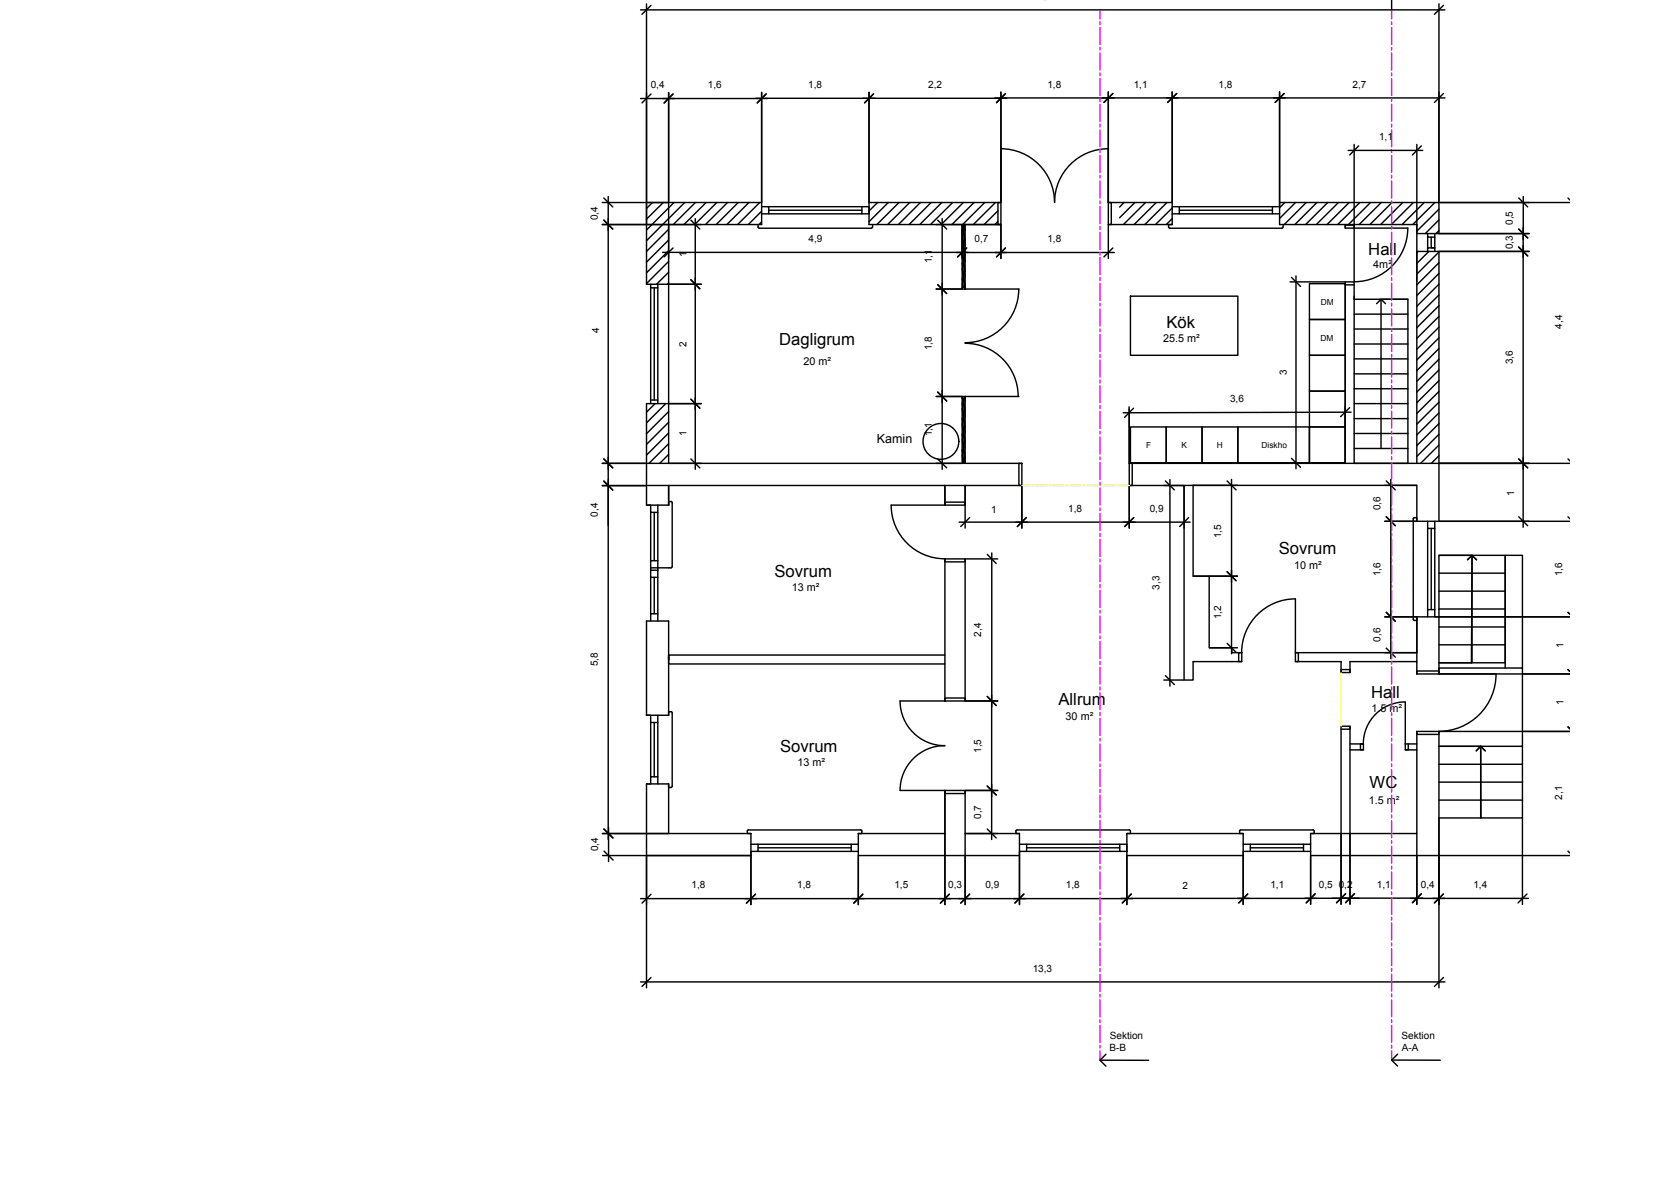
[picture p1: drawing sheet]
<svg xmlns="http://www.w3.org/2000/svg" width="297mm" height="210mm" viewBox="0 0 297 210" stroke-linecap="round" stroke-linejoin="round" font-family="sans-serif">
<g fill="none" stroke="#000" stroke-width=".25">
<path d="M247.7 -.1v1.8M114 17.5h22.6M114 1.8h143.2M115.1 .7v35.3M115.9 16.7l-1.6 1.6M115.9 1l-1.6 1.5M119 16.4v23.5M119.8 16.7l-1.6 1.6M134.5 17.5h44.7M135.6 16.4v19.6M136.4 16.7l-1.6 1.6M154.7 16.4v19.6"/>
<path d="M155.5 16.7l-1.6 1.6M177.1 17.4h80.1M178.1 16.4v19.6M178.9 16.7l-1.5 1.6M178.9 16.6l-1.5 1.6M197.3 16.4v23.5M198.1 16.6l-1.6 1.6M208.6 16.4v19.6M209.4 16.6l-1.6 1.6M227.7 16.4v19.6M228.5 16.6l-1.6 1.6M256.1 .7v35.3"/>
<path d="M256.9 16.6l-1.6 1.6M256.9 1l-1.6 1.5M107.2 36h28.4v3.9h-16.6v42.5M107.2 39.9h11.7M107.5 39.2l1.6 1.5M107.5 35.2l1.6 1.6M108.2 35v48.5M115.1 36v14.6h3.9M116.1 36l-1 1.1M118 36l-2.9 3M120 36l-4.9 4.9M121.9 36l-6.8 6.8"/>
<path d="M123 39.2l1.5 1.5M123.7 38.9v44.6M123.8 36l-4 3.9M125.7 36l-4 3.9M127.6 36l-4 3.9M129.5 36l-3.9 3.9M131.4 36l-3.9 3.9M133.3 36l-3.9 3.9M134.9 39.9v.5l.2 .2h20M135.2 36l-3.9 3.9M135.6 36.8h19.1v1.2h-19.1M135.6 37.6l-2.4 2.3"/>
<path d="M135.6 39.5l-.5 .4M136.8 36.8v1.2M136.8 37.4h16.6M153.4 36.8v1.2M154.7 36h23.4h-.5v3.9h.5h-23.4zM155.3 39.9v.5l-.2 .2M156.2 36l-1.5 1.5M158.1 36l-3.4 3.4M160 36l-3.9 3.9M161.9 36l-3.9 3.9M163.8 36l-3.9 3.9M165.7 36l-3.9 3.9"/>
<path d="M166.9 39.2l1.6 1.5M167.6 36l-3.9 3.9M167.7 38.9v44.6M169.5 36l-3.9 3.9M171.3 39.9l.5 3.9M171.4 39.9l.4 2.9M171.5 36l-4 3.9M171.6 39.9l.2 1.1M173.4 36l-4 3.9M175.3 36l-4 3.9M177.2 36l-4 3.9M177.6 37.5l-2.4 2.4"/>
<path d="M177.6 39.4l-.5 .5M178.1 26.5a9.6 9.6 0 0 1 9.6 9.5 9.6 9.6 0 0 1 9.5-9.5M178.1 36v3.9l-6.3 .1M197.3 36h11.3v3.9h-11.3h.5v-3.9zM200 36l-.7 .8M202 36l-2.7 2.7M203.9 36l-4 3.9M205.8 36l-4 3.9M207.7 36l-3.9 3.9M208 39.9v.5l.2 .2h20l.2-.2v-.5M208.6 36.8h1.3v1.2h-1.3M208.6 37l-2.9 2.9"/>
<path d="M208.6 38.9l-1 1M209.9 36.8h16.6M209.9 37.4h16.6M209.9 38h16.6M227.7 36.8h-1.2v1.2h1.2M228.7 36l-1 1M230.6 36l-2.9 2.9M232.5 36l-3.9 3.9M234.4 36l-3.9 3.9M236.3 36l-3.9 3.9M238.2 36l-3.9 3.9M239.4 39.9v.7h1.6v-.7"/>
<path d="M239.9 26.8h13.3M240.1 36l-3.9 3.9M241 25.7v24.4M241.8 26l-1.6 1.6M242 36l-3.9 3.9M243.9 36l-3.9 3.9M245.8 36l-3.9 3.9M247.7 36l-3.9 3.9M249.6 36l-3.9 3.9M251.5 36l-3.9 3.9M252.2 39.9h-24.5v-3.9h28.4v5.6h-3.9M252.2 25.7v56.7"/>
<path d="M253 26l-1.6 1.6M253.5 36l-4 3.9M255.4 36l-4 3.9M256.1 37.2l-3.9 3.9M256.1 39.1l-2.4 2.5M256.2 36h23.2M270.3 35.2l1.6 1.6M271.1 35v58.8M279.1 35.2l.3 .4M115.8 51.2v20.6M115.8 50.6v.6h1.3v-.6M116.4 51.2v20"/>
<path d="M117.1 51.2v20M117.9 44.9h80.4M119 40.8l-3.9 3.9M119 42.7l-3.9 3.9M119 44.6l-3.9 3.9M119 46.5l-3.9 3.9M119 48.4l-2.2 2.2M119 50.3l-.3 .3M119.1 50.6h5.7M119.8 44.1l-1.6 1.6M123 49.8l1.5 1.6M166.6 51.4h4.6"/>
<path d="M166.9 50.6l1.6 1.6M171.2 51.4v-11.5h.6v11.5M171.2 51.1h.6v.3h-.6zM171.2 49.5l.2 1.6M171.2 46.8l.6 4.3M171.2 44l.6 4.3M171.2 41.2l.6 4.4M171.2 50.5l.1 .6M171.2 47.7l.5 3.4M171.2 45l.6 4.3M171.2 42.2l.6 4.3M171.2 40v6"/>
<path d="M171.8 51.4h9.5M172 44.1l-1.6 1.6M178.1 40v6M178.9 44.1l-1.5 1.6M181.3 51.4a9.6 9.6 0 0 1-9.5 9.6M197.3 40v6M198.1 44.1l-1.6 1.6M201.2 52.7h19.1v10.5h-19.1zM229.6 50.1h9.8M229.8 49.3l1.7 1.6M230.7 49.1v34.3M233 56.8h6.4v6.4h-6.4z"/>
<path d="M233 50.5h6.4v6.3h-6.4zM239.4 50.7h1.6M241 52.7v.5h9.6v29.2h-9.6v-32.3h-1.6v32.3M241 40h-1.6v.6M241 58.5h9.6M241 55.9h9.6M241 40.6h9.6M245 54l.8-.8 .8 .8M250.5 40.6a9.6 9.6 0 0 1-9.5 9.5M250.6 53.2h-4.8v26.6M252.2 44.7h3.9v37.7M252.4 44.7l-.2 .3"/>
<path d="M254.1 44.7v-.6h1.3v.6M254.1 41.6v.6h1.3v-.6M254.1 42.2v1.9M254.3 44.7l-2.1 2.2M254.7 42.2v1.9h.7v-1.9M256.1 41l-.5 .6M256.1 44.8l-3.9 4M256.1 46.7l-3.9 4M256.1 48.6l-3.9 4M256.1 50.5l-3.9 4M256.1 52.5l-3.9 3.9M256.1 54.4l-3.9 3.9"/>
<path d="M256.1 56.3l-3.9 3.9M256.1 58.2l-3.9 3.9M256.2 44.7h15.9M256.2 41.6h16M270.3 43.9l1.6 1.6M270.3 40.7l1.6 1.6M115.8 71.2h1.3v.6M116.6 71.8l-1.5 1.5M118.5 71.8l-3.4 3.4M119 71.8h-3.9v10.6M119 73.2l-3.9 4M119 75.1l-3.9 4"/>
<path d="M119 77l-3.9 4M119 78.9l-3.5 3.5M119.1 71.8h5.7M123 71l1.5 1.6M166.6 70.5h4.6M166.9 69.7l1.6 1.6M171.2 70.5h.6v.3h-.6zM171.2 79.9l.3 2.5M171.2 77.2l.6 4.3M171.2 74.4l.6 4.3M171.2 71.6l.6 4.4M171.2 75.4l.6 4.3"/>
<path d="M171.2 72.6l.6 4.4M171.2 70.5v11.9M171.4 70.8l.4 3.4M171.5 70.8l.3 2.4M171.7 70.8l.1 .6M171.8 61.1a9.5 9.5 0 0 1 9.4 9.4M171.8 70.5h9.5M171.8 70.5v11.9l-.6-4.2M201 72.4v10M201 72.8v9.6M201.2 75.9h6.4v6.4h-6.4zM201.7 72.6l-1.5 1.6"/>
<path d="M207.6 75.9h6.3v6.4h-6.3zM213.9 75.9h6.4v6.4h-6.4zM220.3 75.9h12.7v6.4h-12.7zM233 75.9h6.4v6.4h-6.4zM233 69.6h6.4v6.3h-6.4zM233 63.2h6.4v6.4h-6.4zM239.4 72.3v10M240.2 72.5l-1.6 1.6M240.5 73.3l-40.6 .1M241 79.8h9.6M241 77.1h9.6M241 74.5h9.6"/>
<path d="M241 71.8h9.6M241 69.2h9.6M241 66.5h9.6M241 63.8h9.6M241 61.2h9.6M256.1 60.1l-3.9 3.9M256.1 62l-3.9 3.9M256.1 63.9l-3.9 3.9M256.1 65.8l-3.9 3.9M256.1 67.7l-3.9 3.9M256.1 69.6l-3.9 4M256.1 71.5l-3.9 4"/>
<path d="M256.1 73.4l-3.9 4M256.1 75.4l-3.9 3.9M256.1 77.3l-3.9 3.9M256.1 79.2l-3.3 3.2M107.2 86.4h11.7M107.2 86.4h7.8M107.2 82.4h7.8M107.5 85.6l1.6 1.6M107.5 81.6l1.6 1.6M107.5 85.6l1.6 1.5M108.2 81.4v12.1M108.2 85.3v64"/>
<path d="M115.1 89.9h.7v1.2h1.3v-1.2M115.1 89.9h3.9M115.8 91.1v8.6M116.4 91.1v8.6M117.1 91.1v8.6M119 89.9v-.7l.6 .1v11.5l-.2 .2h-3.6M119 80.8l-1.6 1.6M119.1 82.4h5.7M123 81.6l1.5 1.6M166.6 82.4h4.6M166.9 81.6l1.6 1.6M168.2 99.4h3.6v.5h-3.6z"/>
<path d="M168.2 89.3h3.6v.6h-3.6zM168.2 89.9l-9.6-.1a9.6 9.6 0 0 0 9.6 9.6M168.2 86.4v3.5M168.2 99.4v25.3M170.7 92.9h41.1M171.2 80.9l.2 1.5M171.8 86.4v7.5M171.8 99.4v25.3M171.8 99.4h5.8M172.6 92.1l-1.6 1.6M175.7 98.6l1.6 1.6M176.5 98.4v50.9"/>
<path d="M181.3 82.4h.6v4h-.6zM181.9 82.4h-66.8v7.5M181.9 86.4h-62.9v3.5M181.9 86.4v7.5M182.6 92.1l-1.5 1.6M201 86.4h9.7v34.6h1.6v-3.3h8.7M201 82.4h55.1v10.3h-3.9M201 82.4v4h.5v-4M201 86.4v7.5M201.8 92.1l-1.6 1.6M207.1 86.4h3.6M207.4 85.6l1.6 1.5"/>
<path d="M208.2 85.3v36.7M210.7 86.4v7.5M211.5 92.1l-1.5 1.6M212.3 86.3v16.2h2.9v12.7h4v.9h1.8M212.3 86.3h39.9v6.4M212.3 86.3l-1.6 .1M218.4 85.6l1.6 1.5M219.2 85.3v31M229.6 82.3h9.8M229.8 81.5l1.7 1.6M246.5 92.7h5.6M246.7 85.6l1.6 1.5"/>
<path d="M246.7 91.9l1.6 1.6M247.5 85.3v31.9M251.5 92.3v17.9M251.7 92.1l-.2 .2M251.7 92.1h.5v.6M254.1 92.7v1.3h1.3v-1.3M254.1 94v14.4M254.7 94v14.4M255.4 94v14.4M256.1 98.8h5.9v19.1h-5.9h11.8v-19.1h-11.8v10.9M256.1 81.1l-1.4 1.3M256.2 82.4h23.2"/>
<path d="M256.2 92.7h23.2M261.2 99.6l.8-.8 .8 .8M262 98.8l-.1 19.1M270.3 81.6l1.6 1.6M270.3 91.9l1.6 1.6M279.1 91.9l.3 .4M279.1 81.6l.3 .4M115.8 101v-1.3h1.3v1.7M115.8 101.4v1.3h1.3v-1.3M115.8 110.5v-1.3h1.3v1.3M115.8 101.4h1.3M115.8 101v.4"/>
<path d="M115.8 102.7v6.5M116.4 102.7v6.5M117.1 102.7v6.5M119 117.3v.8h49.2M168.2 116.5h-49.2v.8v-.4M212.4 102.5h7.8M215.3 115.2h4.9M218.4 114.4l1.6 1.6M218.4 101.7l1.6 1.6M220.5 116.1h.5v1.6h-.5zM230.5 106.5a9.6 9.6 0 0 0-9.5 9.6M230.5 116.1h.6v1.6h-.6z"/>
<path d="M230.5 117.7h8.2v1.9M230.5 116.1h21.7M230.5 106.5v9.6M238.7 119.1h1.6v.5h-1.6zM240.3 119.6v-1.9h11.9v2.2M246.5 109.7h5.6M246.7 108.9l1.6 1.6M246.7 115.3l1.6 1.6M252.2 109.7v.7h-.5l-.2-.3M252.2 119.9v-.5h3.9v.5M252.2 109.7v8M252.2 119.9h27.2"/>
<path d="M252.2 109.7h3.9M254.1 109.7v-1.3h1.3v1.3h.7M256.1 119.9v-1.1h14.9v14h-14.9h7.4M256.1 109.7v10.2M256.1 102h11.8M256.1 105.2h11.8M256.1 108.3h11.8M256.1 111.5h11.8M256.1 114.7h11.8M256.2 109.7h23.2M266.3 119.9a10.2 10.2 0 0 1-10.2 10.2M267.9 118.8v-20h3.1v20"/>
<path d="M279.1 108.9l.3 .4M279.1 119.1l.3 .3M115.1 139.4v12.8h18.5M115.1 139.4h.7v-1.2h1.3v1.2M115.1 127.2h.7v1.3h1.3v-1.3M115.1 127.2v-16.7h3.9v16.7M115.1 127.2h3.9M115.1 139.4h3.9M115.8 128.5v9.7M116.4 128.5v9.7M117.1 128.5v9.7M119 139.4v.7h.4l.2-.2"/>
<path d="M119 127.2v-.6h.6v13.3M119 139.4v8.9h14.6M168.2 124.7h-8a7.9 7.9 0 0 0 8 7.9 8 8 0 0 0-8 8h8v7.7M168.2 124.2h3.6v.5h-3.6zM171.8 124.7h5.8M175.7 123.9l1.6 1.6M175.7 139.8l1.6 1.6M207.1 121h3.6M207.4 120.2l1.6 1.6M238.7 129.7h1.6v-.5h-1.6v19.1M240.3 129.2v19.1M240.3 133.4h2.4"/>
<path d="M240.3 132.3h2.4M242.1 132.3h.6v1.1h-.6zM250.1 124.9a7.5 7.5 0 0 0-7.5 7.4M250.1 132.3v1.1h.5v-1.1M250.1 133.4h2.1M250.1 132.3h2.1M250.1 124.9v7.4M252.2 130.1v18.2h-11.9M252.2 130.1v.5h3.9v-.5M252.2 130.1h3.9M256.1 130.1v22.1h-22.8v-3.9M256.1 139.1h14.9"/>
<path d="M256.1 136h14.9M256.2 130.1h23.2M262.7 133.6l.8-.8 .8 .8M263.5 132.8v12.7M263.5 132.8l.1 12.7M271 132.8v12.7h-14.9M279.1 129.3l.3 .3M107.2 148.3h11.7M107.3 152.2h26.3M107.5 147.5l1.6 1.6M107.5 151.4l1.6 1.6M108.3 147.2v6.1"/>
<path d="M114 159.9h87.6M115.1 152.3v23.4M115.9 159.1l-1.6 1.6M133.6 150.2h1.3v1.2h-1.3v.8M133.6 148.3h-.6l.1-.6h20.2l.1 .6h-.6M133.6 148.3v3.9M133.6 152.3v8.6M134.5 159.1l-1.7 1.6M134.9 151.4h16.6M134.9 150.2h16.6M134.9 150.8h16.6M152.8 150.2h-1.3v1.2h1.3"/>
<path d="M152.8 148.3h15.4M152.8 148.3v3.9h28.6M152.8 152.3v8.6M153.6 159.1l-1.6 1.6M168.2 140.6h3.6v.6h-3.6zM168.2 140.6v7.7M168.2 148.3v12.6M169 159.1l-1.6 1.6M171.8 140.6v7.7h9.6M171.8 148.3v12.6M171.8 140.6h5.8M175.7 147.5l1.6 1.6"/>
<path d="M180.8 147.8l.2-.2 20.1 .1 .1 .6h-.6M180.8 147.8v.5h.6M181.4 150.2h1.3v1.2h-1.3v.8M181.4 148.3v3.9M181.4 152.3v8.6M182.2 159l-1.6 1.6M182.7 151.4h16.6M182.7 150.2h16.6M182.7 150.8h16.6M199.3 150.2h1.3v1.2h-1.3zM199.5 159.8h34.8M200.6 148.3h20.7"/>
<path d="M200.6 148.3v3.9h20.7M200.6 152.3v8.6M201.3 159l-1.6 1.6M221.3 150.2h1.2v1.2h-1.2v.8M221.3 148.3h-.7l.1-.6h13.1l.1 .6h-.6M221.3 148.3v3.9M221.3 152.3v8.6M222.1 159l-1.6 1.6M222.5 151.4h9.5M222.5 150.2h9.5M222.5 150.8h9.5M233.3 150.2h-1.3v1.2h1.3"/>
<path d="M233.3 148.3h7M233.3 152.3v8.6M234.1 159l-1.6 1.6M237.1 159.8h4.8M238.7 148.3v12.5M239.5 159l-1.6 1.6M240.3 148.3v12.5M251.1 159.8h20.9M252.2 148.3v12.6M253 159l-1.6 1.5M253 159l-1.6 1.6M253.2 159.8h-21"/>
<path d="M256.1 145.6v30.1M256.1 142.3h14.9M256.2 152.2h23.2M256.9 159l-1.6 1.6M271 145.6v15.3M271.8 159l-1.6 1.6M279.1 151.4l.3 .3M114 174.7h143.2M115.9 173.9l-1.6 1.6M171 160.6l1.6-1.5-1.6 1.6M239.5 160.5l1.6-1.5-1.6 1.6M256.9 173.9l-1.6 1.6"/>
<path d="M195.8 188.6h8.6M196.8 187.5l-1 1.1 1 1.1M247.7 188.6h8.6M248.8 187.5l-1.1 1.1 1 1"/>
<circle cx="167.5" cy="78.5" r="3.2"/>
</g>
<g fill="none" stroke="#ff0" stroke-width=".25">
<path d="M181.9 86.4h1.4M183.7 86.4h.3M184.3 86.4h2.1M186.7 86.4h.3M187.4 86.4h2M189.7 86.4h.4M190.4 86.4h2M192.8 86.4h.3M193.4 86.4h2.1M195.8 86.4h.3M196.5 86.4h2M198.8 86.4h.4"/>
<path d="M199.5 86.4h1.5M238.7 119.6v1.3M238.7 121.2v.3M238.7 121.9v2M238.7 124.2v.4M238.7 124.9v2M238.7 127.3v.3M238.7 128v1.2"/>
</g>
<g fill="none" stroke="#f0f" stroke-width=".25">
<path d="M195.8 1.7v1.7M195.8 3.9v.5M195.8 4.9v3M195.8 8.4v.5M195.8 9.4v3.1M195.8 13v.5M195.8 14v3M195.8 17.5v.5M195.8 18.5v3.1M247.7 1.7v1.7M247.7 3.9v.5M247.7 4.9v3"/>
<path d="M247.7 8.4v.5M247.7 9.4v3.1M247.7 13v.5M247.7 14v3M247.7 17.5v.5M247.7 18.5v3.1M195.8 22.1v.5M195.8 23.1v3M195.8 26.6v.5M195.8 27.6v3.1M195.8 31.2v.5M195.8 32.2v3"/>
<path d="M195.8 35.7v.5M195.8 36.7v3.1M247.7 22.1v.5M247.7 23.1v3M247.7 26.6v.5M247.7 27.6v3.1M247.7 31.2v.5M247.7 32.2v3M247.7 35.7v.5M247.7 36.7v3.1M195.8 40.3v.5M195.8 41.3v3"/>
<path d="M195.8 44.9v.4M195.8 45.8v3.1M195.8 49.4v.5M195.8 50.4v3M195.8 54v.5M195.8 54.9v3.1M195.8 58.5v.5M195.8 59.5v3M247.7 40.3v.5M247.7 41.3v3M247.7 44.8v.5M247.7 45.8v3.1"/>
<path d="M247.7 49.4v.5M247.7 50.4v3M247.7 53.9v.5M247.7 54.9v3.1M247.7 58.5v.5M247.7 59.5v3M195.8 63.1v.5M195.8 64.1v3M195.8 67.6v.5M195.8 68.6v3M195.8 72.2v.5M195.8 73.2v3"/>
<path d="M195.8 76.7v.5M195.8 77.7v3.1M247.7 63v.5M247.7 64.1v3M247.7 67.6v.5M247.7 68.6v3M247.7 72.1v.5M247.7 73.2v3M247.7 76.7v.5M247.7 77.7v3M195.8 81.3v.5M195.8 82.3v3"/>
<path d="M195.8 85.8v.5M195.8 86.8v3.1M195.8 90.4v.5M195.8 91.4v3M195.8 94.9v.5M195.8 95.9v3.1M195.8 99.5v.5M247.7 81.2v.5M247.7 82.3v3M247.7 85.8v.5M247.7 86.8v3M247.7 90.3v.5"/>
<path d="M247.7 91.4v3M247.7 94.9v.5M247.7 95.9v3.1M247.7 99.4v.5M195.8 100.5v3M195.8 104v.5M195.8 105v3.1M195.8 108.6v.5M195.8 109.6v3M195.8 113.1v.5M195.8 114.1v3.1M195.8 117.7v.5"/>
<path d="M195.8 118.7v3M247.7 100.5v3M247.7 104v.5M247.7 105v3.1M247.7 108.6v.5M247.7 109.6v3M247.7 113.1v.5M247.7 114.1v3.1M247.7 117.7v.5M247.7 118.7v3M195.8 122.2v.5M195.8 123.2v3.1"/>
<path d="M195.8 126.8v.5M195.8 127.8v3M195.8 131.3v.5M195.8 132.3v3.1M195.8 135.9v.5M195.8 136.9v3M247.7 122.2v.5M247.7 123.2v3.1M247.7 126.8v.5M247.7 127.8v3M247.7 131.3v.5M247.7 132.3v3.1"/>
<path d="M247.7 135.9v.5M247.7 136.9v3M195.8 140.4v.5M195.8 141.4v3.1M195.8 145v.5M195.8 146v3M195.8 149.5v.5M195.8 150.5v3.1M195.8 154.1v.5M195.8 155.1v3M195.8 158.6v.5M195.8 159.6v3.1"/>
<path d="M247.7 140.4v.5M247.7 141.4v3.1M247.7 145v.5M247.7 146v3M247.7 149.5v.5M247.7 150.5v3.1M247.7 154.1v.5M247.7 155.1v3M247.7 158.6v.5M247.7 159.6v3.1M195.8 163.2v.5M195.8 164.2v3"/>
<path d="M195.8 167.7v.6M195.8 168.7v3.1M195.8 172.3v.5M195.8 173.3v3M195.8 176.8v.6M195.8 177.8v3.1M247.7 163.2v.5M247.7 164.2v3M247.7 167.7v.5M247.7 168.7v3.1M247.7 172.3v.5M247.7 173.3v3"/>
<path d="M247.7 176.8v.5M247.7 177.8v3.1M195.8 181.4v.5M195.8 182.4v3M195.8 185.9v.6M195.8 187v1.6M247.7 181.4v.5M247.7 182.4v3M247.7 185.9v.5M247.7 186.9v1.7"/>
</g>
<g font-size="3">
<text x="243.5" y="45.3">Hall</text>
<text x="207.6" y="58.4">Kök</text>
<text x="138.7" y="61.3">Dagligrum</text>
<text x="227.6" y="98.6">Sovrum</text>
<text x="137.8" y="102.6">Sovrum</text>
<text x="188.4" y="125.4">Allrum</text>
<text x="244" y="124.1">Hall</text>
<text x="138.8" y="133.8">Sovrum</text>
<text x="243.8" y="140.1">WC</text>
</g>
<text font-size="2.2" x="156.1" y="78.7">Kamin</text>
<g font-size="1.9">
<text x="244.4" y="47.7">4m²</text>
<text x="143" y="64.9">20 m²</text>
<text x="207" y="60.8">25.5 m²</text>
<text x="230.3" y="101.2">10 m²</text>
<text x="140.9" y="105.1">13 m²</text>
<text x="189.7" y="128.1">30 m²</text>
<text x="244.1" y="126.7">1.5 m²</text>
<text x="141.9" y="136.2">13 m²</text>
<text x="243.6" y="143">1.5 m²</text>
</g>
<g font-size="1.8">
<text x="115.8" y="15.7">0,4</text>
<text x="126" y="15.7">1,6</text>
<text x="143.8" y="15.6">1,8</text>
<text x="165.2" y="15.6">2,2</text>
<text x="186.4" y="15.6">1,8</text>
<text x="201.8" y="15.6">1,1</text>
<text x="216.9" y="15.6">1,8</text>
<text x="240.7" y="15.6">2,7</text>
<text x="245.4" y="24.9">1,1</text>
<text x="106.4" y="39.2" transform="rotate(-90 106.4 39.2)">0,4</text>
<text x="269.2" y="40" transform="rotate(-90 269.2 40)">0,5</text>
<text x="122.2" y="45.7" transform="rotate(-90 122.2 45.7)">1</text>
<text x="143.9" y="43.1">4,9</text>
<text x="165.8" y="46.8" transform="rotate(-90 165.8 46.8)">1,1</text>
<text x="173.5" y="43.1">0,7</text>
<text x="186.4" y="43.1">1,8</text>
<text x="269.2" y="44.4" transform="rotate(-90 269.2 44.4)">0,3</text>
<text x="106.7" y="59.2" transform="rotate(-90 106.7 59.2)">4</text>
<text x="278" y="58.5" transform="rotate(-90 278 58.5)">4,4</text>
<text x="122.2" y="61.7" transform="rotate(-90 122.2 61.7)">2</text>
<text x="165.8" y="62.3" transform="rotate(-90 165.8 62.3)">1,8</text>
<text x="269.2" y="64.8" transform="rotate(-90 269.2 64.8)">3,6</text>
<text x="218.9" y="71.5">3,6</text>
<text x="229" y="66.7" transform="rotate(-90 229 66.7)">3</text>
<text x="122.2" y="77.5" transform="rotate(-90 122.2 77.5)">1</text>
<text x="165.8" y="77.6" transform="rotate(-90 165.8 77.6)">1,1</text>
<text x="269.5" y="88.2" transform="rotate(-90 269.5 88.2)">1</text>
<text x="106.4" y="91.9" transform="rotate(-90 106.4 91.9)">0,4</text>
<text x="176.4" y="91.3">1</text>
<text x="190.1" y="91">1,8</text>
<text x="204.6" y="91">0,9</text>
<text x="217.3" y="95.7" transform="rotate(-90 217.3 95.7)">1,5</text>
<text x="245.7" y="90.8" transform="rotate(-90 245.7 90.8)">0,6</text>
<text x="206.4" y="104.9" transform="rotate(-90 206.4 104.9)">3,3</text>
<text x="245.7" y="102.5" transform="rotate(-90 245.7 102.5)">1,6</text>
<text x="278" y="102.5" transform="rotate(-90 278 102.5)">1,6</text>
<text x="174.6" y="113.3" transform="rotate(-90 174.6 113.3)">2,4</text>
<text x="217.3" y="110.2" transform="rotate(-90 217.3 110.2)">1,2</text>
<text x="106.4" y="118.6" transform="rotate(-90 106.4 118.6)">5,8</text>
<text x="245.7" y="114.1" transform="rotate(-90 245.7 114.1)">0,6</text>
<text x="278.3" y="115.2" transform="rotate(-90 278.3 115.2)">1</text>
<text x="278.3" y="125.4" transform="rotate(-90 278.3 125.4)">1</text>
<text x="174.6" y="133.9" transform="rotate(-90 174.6 133.9)">1,5</text>
<text x="278" y="142.2" transform="rotate(-90 278 142.2)">2,1</text>
<text x="174.6" y="145.7" transform="rotate(-90 174.6 145.7)">0,7</text>
<text x="106.5" y="151.4" transform="rotate(-90 106.5 151.4)">0,4</text>
<text x="123.1" y="158">1,8</text>
<text x="141.9" y="158">1,8</text>
<text x="159.2" y="158">1,5</text>
<text x="168.7" y="158">0,3</text>
<text x="175.4" y="158">0,9</text>
<text x="189.7" y="158">1,8</text>
<text x="210.4" y="158.2">2</text>
<text x="226.1" y="158">1,1</text>
<text x="234.7" y="157.9">0,5</text>
<text x="238.3" y="157.9">0,2</text>
<text x="245" y="157.9">1,1</text>
<text x="252.9" y="158">0,4</text>
<text x="262.2" y="158">1,4</text>
<text x="183.8" y="172.8">13,3</text>
<text x="197.5" y="184.9">Sektion</text>
<text x="249.4" y="184.8">Sektion</text>
<text x="197.5" y="187">B-B</text>
<text x="249.5" y="187">A-A</text>
</g>
<g font-size="1.5">
<text x="235.1" y="54.2">DM</text>
<text x="235" y="60.6">DM</text>
<text x="204" y="79.7">F</text>
<text x="210.2" y="79.7">K</text>
<text x="216.6" y="79.7">H</text>
<text x="224.5" y="79.8">Diskho</text>
</g>
</svg>
